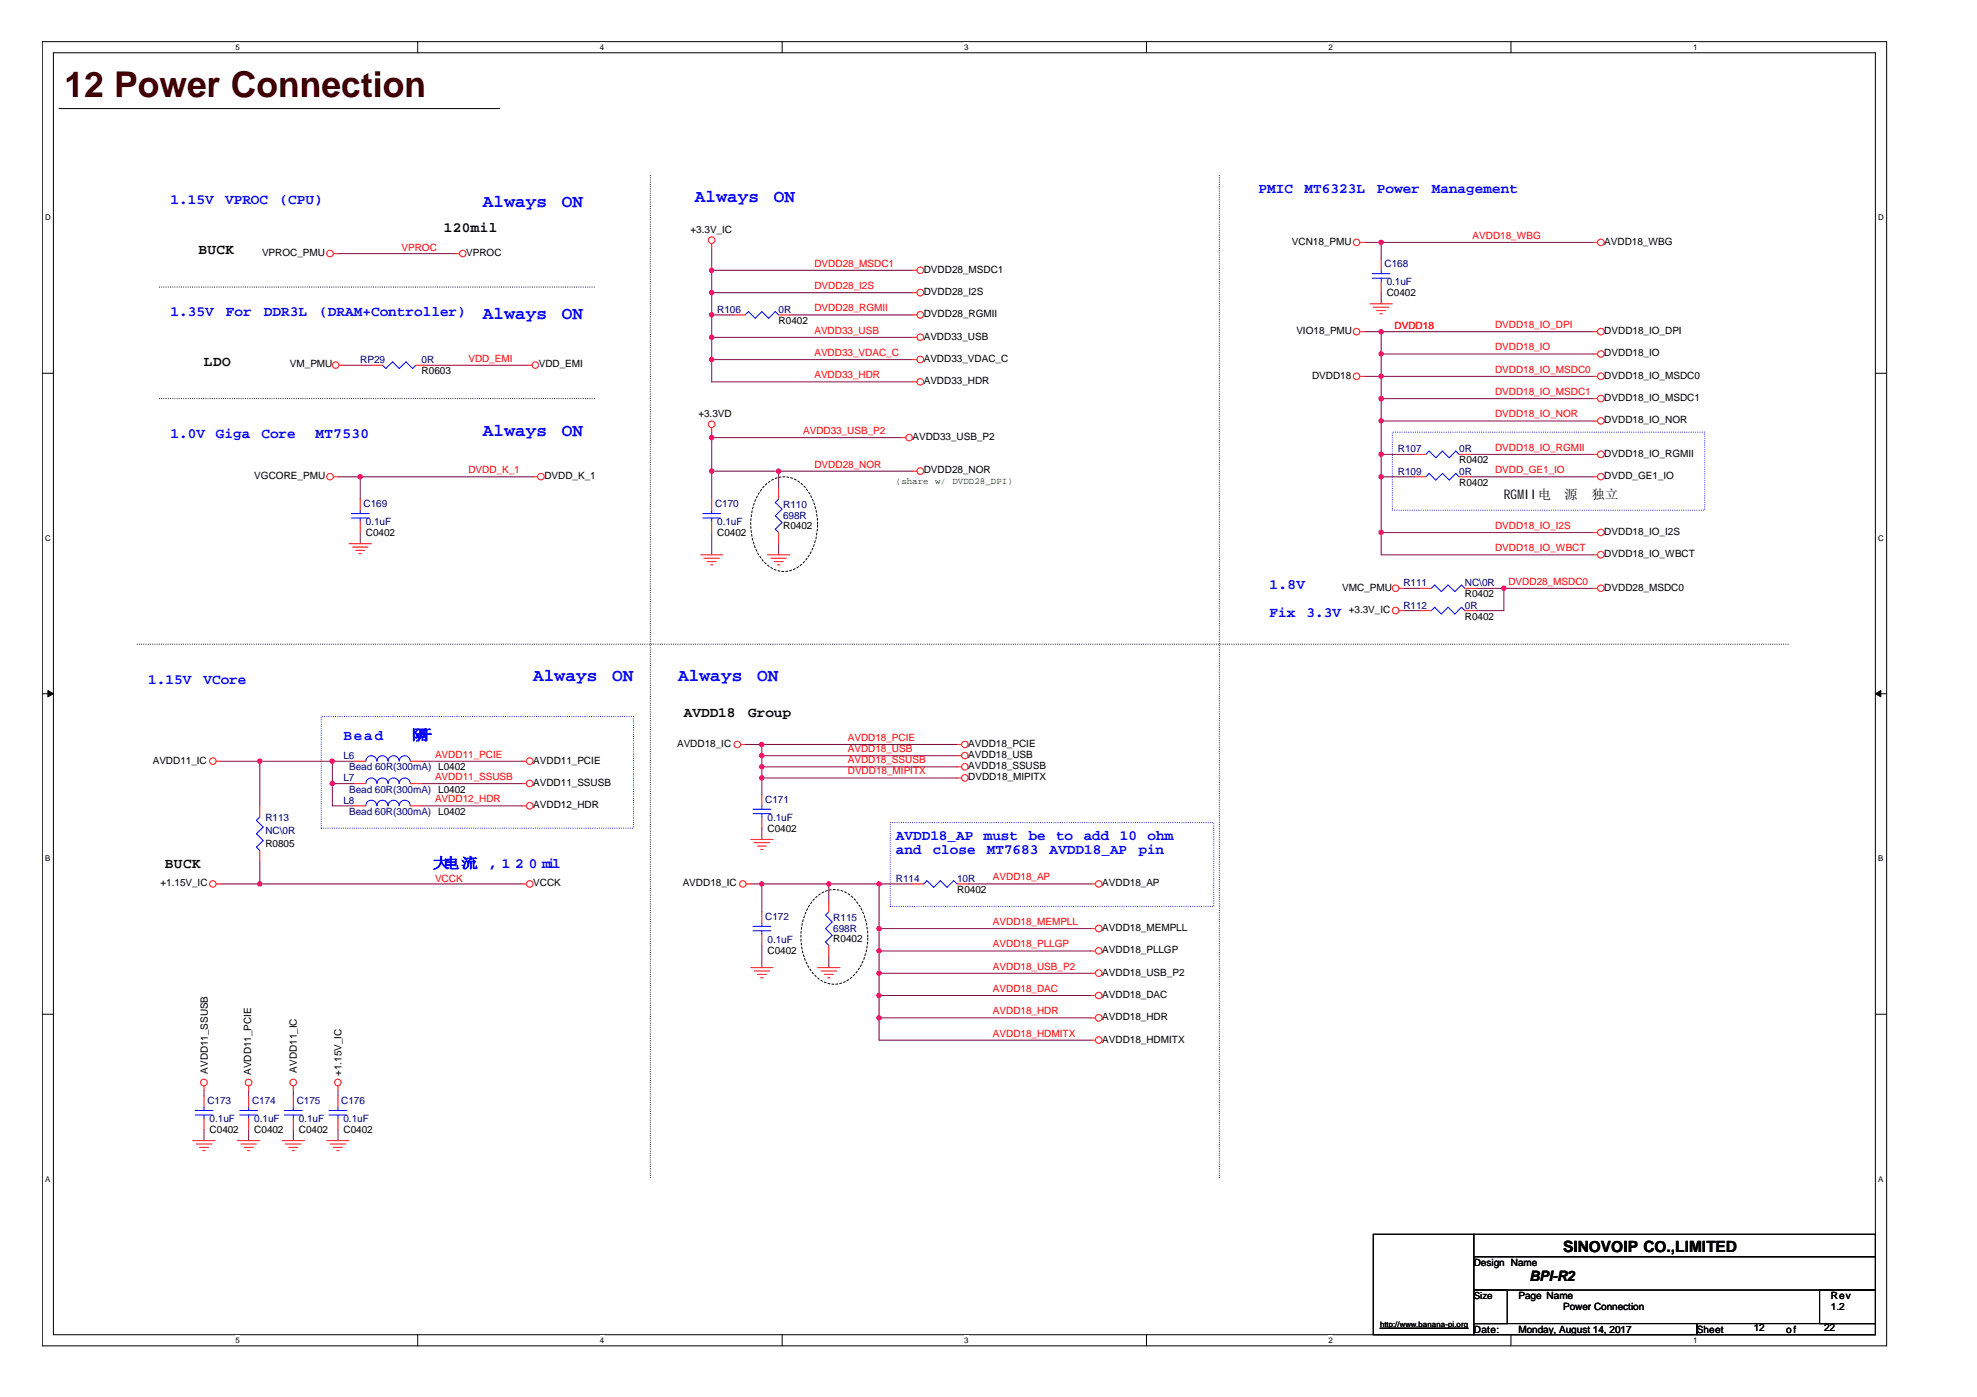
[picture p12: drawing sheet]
<svg xmlns="http://www.w3.org/2000/svg" width="297mm" height="210mm" viewBox="0 0 297 210" stroke-linecap="round" stroke-linejoin="round" font-family="sans-serif">
<path d="M6.3 6.3h277.2v195.9h-277.2zM8 7.9h273.8v192.6h-273.8z" fill="none" stroke="#000" stroke-width=".15"/>
<g fill="#fff">
<path d="M35.4 6.4h.6v1.4h-.6z"/>
<path d="M35.4 200.7h.6v1.4h-.6z"/>
</g>
<path d="M62.8 6.3v1.6M62.8 200.5v1.7" fill="none" stroke="#000" stroke-width=".15"/>
<g fill="#fff">
<path d="M90.1 6.4h.7v1.4h-.7z"/>
<path d="M90.1 200.7h.7v1.4h-.7z"/>
</g>
<path d="M117.5 6.3v1.6M117.5 200.5v1.7" fill="none" stroke="#000" stroke-width=".15"/>
<g fill="#fff">
<path d="M144.9 6.4h.6v1.4h-.6z"/>
<path d="M144.9 200.7h.6v1.4h-.6z"/>
</g>
<path d="M172.3 6.3v1.6M172.3 200.5v1.7" fill="none" stroke="#000" stroke-width=".15"/>
<g fill="#fff">
<path d="M199.6 6.4h.7v1.4h-.7z"/>
<path d="M199.6 200.7h.7v1.4h-.7z"/>
</g>
<path d="M227 6.3v1.6M227 200.5v1.7" fill="none" stroke="#000" stroke-width=".15"/>
<g fill="#fff">
<path d="M254.4 6.4h.6v1.4h-.6z"/>
<path d="M254.4 200.7h.6v1.4h-.6z"/>
<path d="M6.8 32h.8v1.4h-.8z"/>
<path d="M282.2 32h.8v1.4h-.8z"/>
<path d="M6.8 80.1h.8v1.4h-.8z"/>
<path d="M282.2 80.1h.8v1.4h-.8z"/>
</g>
<path d="M6.3 56.1h1.7M281.8 56.1h1.6" fill="none" stroke="#000" stroke-width=".15"/>
<g fill="#fff">
<path d="M6.8 128.3h.8v1.4h-.8z"/>
<path d="M282.2 128.3h.8v1.4h-.8z"/>
</g>
<path d="M6.3 104.2h1.7M281.8 104.2h1.6" fill="none" stroke="#000" stroke-width=".15"/>
<g fill="#000" stroke="#000" stroke-width=".15">
<path d="M7.2 103.8l.8 .4-.8 .5z" fill-rule="evenodd"/>
<path d="M281.8 104.2l.8-.4v.9z" fill-rule="evenodd"/>
</g>
<g fill="#fff">
<path d="M6.8 176.4h.8v1.4h-.8z"/>
<path d="M282.2 176.4h.8v1.4h-.8z"/>
</g>
<path d="M8.9 16.3h66.2M6.3 152.4h1.7M281.8 152.4h1.6M206.3 185.5h15.1v15h-15.1zM221.4 185.5h60.4v3.3h-60.4zM221.4 188.8h60.4v5h-60.4zM221.4 193.8h5.1v5.1h-5.1zM221.4 198.9h33.6v1.6h-33.6zM255 198.9h26.8v1.6h-26.8zM273.4 193.8h8.4v5.1h-8.4z" fill="none" stroke="#000" stroke-width=".15"/>
<path d="M209.2 64.9h46.9v11.8h-46.9zM48.3 107.7h46.9v16.7h-46.9zM133.8 123.6h48.6v12.6h-48.6z" fill="none" stroke="#00f" stroke-width=".15" stroke-dasharray="0 .3"/>
<path d="M97.7 26.4v150.8M183.2 26.4v150.8M23.9 43.1h65.4M23.9 59.9h65.4M20.6 96.8h248.1" fill="none" stroke="#000" stroke-width=".15" stroke-dasharray="0 .3"/>
<path d="M114.8 73a3.9 3.9 0 0 1 6 0 9 9 0 0 1 0 11.5 3.9 3.9 0 0 1-6 0 9 9 0 0 1 0-11.5zM122.4 135a3.9 3.9 0 0 1 5.9 0 9 9 0 0 1 0 11.5 4 4 0 0 1-6.5-.7 9.2 9.2 0 0 1 .6-10.8z" fill="none" stroke="#000" stroke-width=".15" stroke-dasharray=".3 .3"/>
<g fill="none" stroke="#800040" stroke-width=".15">
<path d="M50.8 38.1h17.6M106.9 37.3v20.1h30.2M205 36.4h34.4M207.5 36.4v2.5M51.6 54.9h4.2M64.2 54.9h15.1M106.9 50.7h30.2M106.9 40.6h30.2M106.9 44h30.2M106.9 54h30.2M106.9 47.3h3.4M118.7 47.3h18.4"/>
<path d="M205 56.6h34.4M205 49.8h34.4M207.5 44v1.6M207.5 49.8v33.6h31.9M207.5 53.2h31.9M207.5 59.9h31.9M50.8 71.6h29.3M54.1 71.6v3.4M106.9 64.9v10.1M106.9 70.8h30.2M106.9 65.8h28.5M117 70.8v2.5"/>
<path d="M207.5 71.6h5M207.5 63.3h31.9M207.5 68.3h5M220.9 71.6h18.5M220.9 68.3h18.5M54.1 80v1.7M106.9 80v3.4M117 81.7v1.7M207.5 80h31.9M210.9 88.4h2.5M210.9 91.8h2.5M221.8 88.4h17.6"/>
<path d="M226 88.4v3.4h-4.2M33.2 114.4h20.1M39 114.4v6.7M49.9 114.4v6.7h3.4M49.9 117.7h3.4M63.4 114.4h15M63.4 117.7h15M112 111.9h31.8M114.5 111.9v7.5M114.5 113.6h29.3M114.5 115.2h29.3M114.5 116.9h29.3"/>
<path d="M33.2 132.8h45.2M39 129.5v3.3M63.4 121.1h15M112.8 132.8h24.3M114.5 124.4v1.7M114.5 132.8v4.2M124.5 132.8v2.5M132.1 132.8v23.5h31.8M132.1 139.5h31.8M145.5 132.8h18.4M114.5 142v3.4M124.5 143.7v1.7"/>
<path d="M132.1 142.9h31.8M132.1 146.2h31.8M132.1 149.6h31.8M132.1 152.9h31.8M30.6 163.8v.9M30.6 169.7v1.7M37.4 163.8v.9M37.4 169.7v1.7M44.1 163.8v.9M44.1 169.7v1.7M50.8 163.8v.9M50.8 169.7v1.7"/>
</g>
<g fill="#f0f" stroke="#f0f" stroke-width=".15">
<circle cx="54.1" cy="71.6" r=".33"/>
<circle cx="207.5" cy="36.4" r=".33"/>
<circle cx="207.5" cy="71.6" r=".33"/>
<circle cx="207.5" cy="68.3" r=".33"/>
<circle cx="207.5" cy="53.2" r=".33"/>
<circle cx="207.5" cy="59.9" r=".33"/>
<circle cx="207.5" cy="56.5" r=".33"/>
<circle cx="207.5" cy="63.2" r=".33"/>
<circle cx="225.9" cy="88.4" r=".33"/>
<circle cx="49.9" cy="117.7" r=".33"/>
<circle cx="114.5" cy="111.9" r=".33"/>
<circle cx="114.5" cy="113.5" r=".33"/>
<circle cx="114.5" cy="115.2" r=".33"/>
<circle cx="132.1" cy="142.9" r=".33"/>
<circle cx="132.1" cy="146.2" r=".33"/>
<circle cx="39" cy="132.8" r=".33"/>
<circle cx="207.5" cy="80" r=".33"/>
<circle cx="132.1" cy="139.5" r=".33"/>
<circle cx="106.9" cy="50.7" r=".33"/>
<circle cx="106.9" cy="40.6" r=".33"/>
<circle cx="106.9" cy="44" r=".33"/>
<circle cx="207.5" cy="49.8" r=".33"/>
<circle cx="106.9" cy="54" r=".33"/>
<circle cx="132.1" cy="149.6" r=".33"/>
<circle cx="132.1" cy="152.9" r=".33"/>
<circle cx="106.9" cy="47.3" r=".33"/>
<circle cx="117" cy="70.8" r=".33"/>
<circle cx="106.9" cy="70.8" r=".33"/>
<circle cx="106.9" cy="65.8" r=".33"/>
<circle cx="114.5" cy="132.8" r=".33"/>
<circle cx="49.9" cy="114.4" r=".33"/>
<circle cx="39" cy="114.4" r=".33"/>
<circle cx="114.5" cy="116.9" r=".33"/>
<circle cx="132.1" cy="132.8" r=".33"/>
<circle cx="124.5" cy="132.8" r=".32"/>
</g>
<g fill="none" stroke="#f00" stroke-width=".15">
<path d="M50.1 38.1h.7M68.4 38.1h.6M106.9 36.6v.7M204.3 36.4h.7M207.5 38.9v1.7M239.4 36.4h.6M50.9 54.9h.7M55.8 54.9h1.7M62.5 54.9h1.7M79.3 54.9h.6M110.3 47.3h1.7M117 47.3h1.7"/>
<path d="M137.1 50.7h.7M137.1 40.6h.7M137.1 44h.7M137.1 54h.7M137.1 57.4h.7M137.1 47.3h.7M204.3 56.6h.7M204.3 49.8h.7M205.8 45.6h3.4M206.3 46.2h2.4M206.8 46.7h1.4M207.3 47.2h.4"/>
<path d="M207.5 42.3v1.7M239.4 53.2h.6M239.4 59.9h.6M239.4 56.6h.6M239.4 49.8h.6M50.1 71.6h.7M54.1 75v1.7M54.1 78.3v1.7M80.1 71.6h.7M106.9 64.3v.6M106.9 75v1.7M106.9 78.3v1.7"/>
<path d="M117 73.3v1.7M135.4 65.8h.7M137.1 70.8h.7M212.5 71.6h1.7M212.5 68.3h1.7M219.2 71.6h1.7M219.2 68.3h1.7M239.4 71.6h.6M239.4 68.3h.6M239.4 63.3h.6M52.5 81.7h3.3M53 82.2h2.3"/>
<path d="M53.4 82.7h1.4M54 83.2h.3M105.3 83.4h3.3M105.7 83.9h2.4M106.3 84.4h1.3M106.8 84.9h.3M115.3 83.4h3.4M115.8 83.9h2.4M116.3 84.4h1.4M116.8 84.9h.4M117 80v1.7M210.2 88.4h.7"/>
<path d="M210.2 91.8h.7M213.4 88.4h1.7M213.4 91.8h1.7M220.1 88.4h1.7M220.1 91.8h1.7M239.4 83.4h.6M239.4 88.4h.6M239.4 80h.6M32.5 114.4h.7M53.3 114.4h1.7M53.3 117.7h1.7M61.7 114.4h1.7"/>
<path d="M61.7 117.7h1.7M78.4 114.4h.7M78.4 117.7h.7M111.3 111.9h.7M114.5 119.4v1.7M143.8 116.9h.7M143.8 111.9h.7M143.8 113.6h.7M143.8 115.2h.7M32.5 132.8h.7M39 121.1v1.7M39 127.8v1.7"/>
<path d="M53.3 121.1h1.7M61.7 121.1h1.7M78.4 132.8h.7M78.4 121.1h.7M112.1 132.8h.7M112.8 126.1h3.3M113.3 126.6h2.4M113.8 127.1h1.3M114.3 127.6h.3M114.5 122.8v1.6M114.5 137v1.7M124.5 135.3v1.7"/>
<path d="M137.1 132.8h1.7M143.8 132.8h1.7M163.9 132.8h.7M163.9 139.5h.7M112.8 145.4h3.3M113.3 145.9h2.4M113.8 146.4h1.3M114.3 146.9h.3M114.5 140.4v1.6M122.9 145.4h3.3M123.4 145.9h2.3M123.9 146.4h1.3"/>
<path d="M124.4 146.9h.3M124.5 142v1.7M163.9 142.9h.7M163.9 146.2h.7M163.9 149.6h.7M163.9 152.9h.7M163.9 156.3h.7M29 171.4h3.3M29.5 171.9h2.3M30 172.4h1.3M30.5 172.9h.3M30.6 163.2v.6"/>
<path d="M30.6 164.7v1.6M30.6 168v1.7M35.7 171.4h3.3M36.2 171.9h2.3M36.7 172.4h1.3M37.2 172.9h.3M37.4 163.2v.6M37.4 164.7v1.6M37.4 168v1.7M42.4 171.4h3.3M42.9 171.9h2.3M43.4 172.4h1.3"/>
<path d="M43.9 172.9h.3M44.1 163.2v.6M44.1 164.7v1.6M44.1 168v1.7M49.1 171.4h3.4M49.6 171.9h2.3M50.1 172.4h1.3M50.6 172.9h.3M50.8 163.2v.6M50.8 164.7v1.6M50.8 168v1.7"/>
<circle cx="49.6" cy="38.1" r=".49"/>
<circle cx="69.5" cy="38.1" r=".49"/>
<circle cx="106.9" cy="36.1" r=".49"/>
<circle cx="203.8" cy="36.4" r=".49"/>
<circle cx="240.5" cy="36.4" r=".49"/>
<circle cx="50.4" cy="54.9" r=".49"/>
<circle cx="80.4" cy="54.9" r=".49"/>
<circle cx="138.3" cy="44" r=".5"/>
<circle cx="138.3" cy="54" r=".5"/>
<circle cx="138.3" cy="47.3" r=".5"/>
<circle cx="138.3" cy="50.7" r=".49"/>
<circle cx="138.3" cy="40.6" r=".49"/>
<circle cx="138.3" cy="57.4" r=".49"/>
<circle cx="203.8" cy="49.8" r=".49"/>
<circle cx="203.8" cy="56.5" r=".49"/>
<circle cx="240.5" cy="59.9" r=".5"/>
<circle cx="240.5" cy="56.5" r=".5"/>
<circle cx="240.5" cy="49.8" r=".5"/>
<circle cx="240.5" cy="53.2" r=".49"/>
<circle cx="49.6" cy="71.6" r=".49"/>
<circle cx="81.3" cy="71.6" r=".49"/>
<circle cx="106.9" cy="63.7" r=".49"/>
<circle cx="136.6" cy="65.8" r=".49"/>
<circle cx="138.3" cy="70.8" r=".5"/>
<circle cx="240.5" cy="68.3" r=".5"/>
<circle cx="240.5" cy="63.2" r=".49"/>
<circle cx="240.5" cy="71.6" r=".49"/>
<circle cx="209.7" cy="91.7" r=".5"/>
<circle cx="209.7" cy="88.4" r=".49"/>
<circle cx="240.5" cy="83.4" r=".5"/>
<circle cx="240.5" cy="80" r=".49"/>
<circle cx="240.5" cy="88.4" r=".49"/>
<circle cx="32" cy="114.4" r=".49"/>
<circle cx="79.6" cy="114.4" r=".5"/>
<circle cx="79.6" cy="117.7" r=".49"/>
<circle cx="110.8" cy="111.9" r=".49"/>
<circle cx="145" cy="115.2" r=".49"/>
<circle cx="145" cy="116.9" r=".49"/>
<circle cx="145" cy="113.5" r=".49"/>
<circle cx="145" cy="111.9" r=".49"/>
<circle cx="32" cy="132.8" r=".49"/>
<circle cx="79.6" cy="121.1" r=".5"/>
<circle cx="79.6" cy="132.8" r=".49"/>
<circle cx="111.6" cy="132.8" r=".49"/>
<circle cx="165.1" cy="139.5" r=".5"/>
<circle cx="165.1" cy="132.8" r=".49"/>
<circle cx="165.1" cy="156.3" r=".5"/>
<circle cx="165.1" cy="146.2" r=".5"/>
<circle cx="165.1" cy="152.9" r=".5"/>
<circle cx="165.1" cy="149.6" r=".49"/>
<circle cx="165.1" cy="142.9" r=".49"/>
<circle cx="30.6" cy="162.6" r=".5"/>
<circle cx="37.3" cy="162.6" r=".5"/>
<circle cx="44.1" cy="162.6" r=".5"/>
<circle cx="50.8" cy="162.6" r=".49"/>
</g>
<path d="M207.3 199.6h13.3" fill="none" stroke="#000" stroke-width=".18"/>
<g fill="none" stroke="#00f" stroke-width=".15">
<path d="M57.5 54.9l.5 .5 1-1 1 1 1-1 1 1 .5-.5M112 47.3l.5-.5 1 1 1-1 1 1 1-1 .5 .5M206.2 41.1h2.7M206.2 41.8h2.7M207.5 40.6v.5M207.5 41.8v.5M52.8 77.2h2.7M52.8 77.8h2.7M54.1 76.7v.5M54.1 77.8v.5M105.6 77.2h2.7M105.6 77.8h2.7"/>
<path d="M106.9 76.7v.5M106.9 77.8v.5M117 75l-.5 .5 1 1-1 1 1 1-1 1 .5 .5M214.2 71.6l.5-.5 1 1 1-1 1 1 1-1 .5 .5M214.2 68.3l.5-.5 1 1 1-1 1 1 1-1 .5 .5M215.1 91.8l.5-.6 1 1.1 1-1.1 1 1.1 1-1.1 .5 .6M215.1 88.4l.5-.5 1 1 1-1 1 1 1-1 .5 .5M55 114.4a.83 .83 0 0 1 .8-.8 .83 .83 0 0 1 .8 .8M55 117.7a.83 .83 0 0 1 .8-.8 .83 .83 0 0 1 .8 .8M56.6 114.4a.84 .84 0 0 1 .9-.8 .84 .84 0 0 1 .8 .8 .83 .83 0 0 1 .8-.8 .83 .83 0 0 1 .9 .8M56.6 117.7a.84 .84 0 0 1 .9-.8 .84 .84 0 0 1 .8 .8 .83 .83 0 0 1 .8-.8 .83 .83 0 0 1 .9 .8M60 114.4a.83 .83 0 0 1 .8-.8 .83 .83 0 0 1 .8 .8"/>
<path d="M60 117.7a.83 .83 0 0 1 .8-.8 .83 .83 0 0 1 .8 .8M39 122.8l-.5 .5 1 1-1 1 1 1-1 1 .5 .5M55 121.1a.83 .83 0 0 1 .8-.9 .83 .83 0 0 1 .8 .9M56.6 121.1a.84 .84 0 0 1 .9-.9 .84 .84 0 0 1 .8 .9 .83 .83 0 0 1 .8-.9 .83 .83 0 0 1 .9 .9M60 121.1a.83 .83 0 0 1 .8-.9 .83 .83 0 0 1 .8 .9M113.1 139.2h2.7M113.1 139.9h2.7M113.1 121.6h2.7M113.1 122.3h2.7M114.5 121.1v.5M114.5 122.3v.5M114.5 138.7v.5"/>
<path d="M114.5 139.9v.5M124.5 137l-.5 .5 1 1-1 1 1 1-1 1 .5 .5M138.8 132.8l.5-.5 1 1 1-1 1 1 1-1 .5 .5M29.3 166.8h2.7M29.3 167.5h2.7M30.6 166.3v.5M30.6 167.5v.5M36 166.8h2.7M36 167.5h2.7M37.4 166.3v.5M37.4 167.5v.5M42.7 166.8h2.7"/>
<path d="M42.7 167.5h2.7M44.1 166.3v.5M44.1 167.5v.5M49.4 166.8h2.7M49.4 167.5h2.7M50.8 166.3v.5M50.8 167.5v.5"/>
</g>
<text font-size="5.3" fill="#400000" x="9.7" y="14.6">12 Power Connection</text>
<g font-size="2.7" fill="#00f">
<text x="72.6" y="31.1">Always</text>
<text x="84.4" y="31.1">ON</text>
<text x="104.4" y="30.3">Always</text>
<text x="116.3" y="30.3">ON</text>
<text x="72.6" y="47.9">Always</text>
<text x="84.4" y="47.9">ON</text>
<text x="72.6" y="65.5">Always</text>
<text x="84.4" y="65.5">ON</text>
<text x="80.1" y="102.4">Always</text>
<text x="92" y="102.4">ON</text>
<text x="101.9" y="102.4">Always</text>
<text x="113.7" y="102.4">ON</text>
</g>
<text font-size="2.3" x="234.8" y="188.1">SINOVOIP CO.,LIMITED</text>
<g font-size="2.2" fill="#00f">
<text x="189.1" y="29">PMIC</text>
<text x="196" y="29">MT6323L</text>
<text x="206.9" y="29">Power</text>
<text x="215.1" y="29">Management</text>
<text x="25.6" y="30.7">1.15V</text>
<text x="33.8" y="30.7">VPROC</text>
<text x="42" y="30.7">(CPU)</text>
<text x="25.6" y="47.4">1.35V</text>
<text x="33.9" y="47.4">For</text>
<text x="39.7" y="47.4">DDR3L</text>
<text x="48" y="47.4">(DRAM+Controller)</text>
<text x="25.6" y="65.9">1.0V</text>
<text x="32.4" y="65.9">Giga</text>
<text x="39.3" y="65.9">Core</text>
<text x="47.4" y="65.9">MT7530</text>
<text x="190.8" y="88.5">1.8V</text>
<text x="190.8" y="92.7">Fix</text>
<text x="196.3" y="92.7">3.3V</text>
<text x="22.3" y="102.8">1.15V</text>
<text x="30.6" y="102.8">VCore</text>
<text x="51.6" y="111.2">Bead</text>
<text x="61.8" y="111.2">隔</text>
<text x="62.4" y="111.2">开</text>
<text x="65" y="130.4">大</text>
<text x="66.5" y="130.4">电流</text>
<text x="73.3" y="130.4">, 1 2 0 mil</text>
<text x="134.6" y="126.2">AVDD18_AP</text>
<text x="134.6" y="128.4">and</text>
<text x="140.1" y="128.4">close</text>
<text x="147.8" y="126.2">must</text>
<text x="148.3" y="128.4">MT7683</text>
<text x="154.5" y="126.2">be</text>
<text x="157.7" y="128.4">AVDD18_AP</text>
<text x="158.7" y="126.2">to</text>
<text x="162.8" y="126.2">add</text>
<text x="168.3" y="126.2">10</text>
<text x="171" y="128.4">pin</text>
<text x="172.4" y="126.2">ohm</text>
</g>
<g font-size="2.2">
<text x="66.7" y="34.9">120mil</text>
<text x="29.8" y="38.2">BUCK</text>
<text x="30.6" y="55">LDO</text>
<text x="102.7" y="107.8">AVDD18</text>
<text x="112.4" y="107.8">Group</text>
<text x="24.8" y="130.4">BUCK</text>
<text x="229.8" y="192.5">BPI-R2</text>
</g>
<g font-size="2">
<text x="226" y="75">RGM</text>
<text x="229" y="75">II电</text>
<text x="235.1" y="75">源</text>
<text x="239.1" y="75">独立</text>
</g>
<g font-size="1.5">
<text x="103.7" y="34.9">+3.3V_IC</text>
<text x="39.4" y="38.5">VPROC_PMU</text>
<text x="70" y="38.5">VPROC</text>
<text x="138.8" y="41">DVDD28_MSDC1</text>
<text x="194.1" y="36.8">VCN18_PMU</text>
<text x="241" y="36.8">AVDD18_WBG</text>
<text x="138.8" y="44.3">DVDD28_I2S</text>
<text x="138.8" y="47.7">DVDD28_RGMII</text>
<text x="208.3" y="44.5">C0402</text>
<text x="117" y="48.7">R0402</text>
<text x="138.8" y="51">AVDD33_USB</text>
<text x="194.8" y="50.2">VIO18_PMU</text>
<text x="241" y="53.5">DVDD18_IO</text>
<text x="241" y="50.2">DVDD18_IO_DPI</text>
<text x="43.6" y="55.2">VM_PMU</text>
<text x="63.4" y="56.2">R0603</text>
<text x="80.9" y="55.2">VDD_EMI</text>
<text x="138.8" y="54.4">AVDD33_VDAC_C</text>
<text x="138.8" y="57.7">AVDD33_HDR</text>
<text x="197.1" y="56.9">DVDD18</text>
<text x="241" y="56.9">DVDD18_IO_MSDC0</text>
<text x="104.9" y="62.6">+3.3VD</text>
<text x="241" y="63.6">DVDD18_IO_NOR</text>
<text x="241" y="60.3">DVDD18_IO_MSDC1</text>
<text x="38.2" y="72">VGCORE_PMU</text>
<text x="81.8" y="72">DVDD_K_1</text>
<text x="137.1" y="66.1">AVDD33_USB_P2</text>
<text x="138.8" y="71.1">DVDD28_NOR</text>
<text x="219.2" y="69.6">R0402</text>
<text x="241" y="68.6">DVDD18_IO_RGMII</text>
<text x="241" y="72">DVDD_GE1_IO</text>
<text x="219.2" y="73">R0402</text>
<text x="55" y="80.5">C0402</text>
<text x="107.8" y="80.5">C0402</text>
<text x="117.7" y="79.5">R0402</text>
<text x="241" y="80.4">DVDD18_IO_I2S</text>
<text x="241" y="83.7">DVDD18_IO_WBCT</text>
<text x="201.7" y="88.7">VMC_PMU</text>
<text x="220.1" y="89.8">R0402</text>
<text x="241" y="88.7">DVDD28_MSDC0</text>
<text x="202.6" y="92.1">+3.3V_IC</text>
<text x="220.1" y="93.1">R0402</text>
<text x="101.7" y="112.2">AVDD18_IC</text>
<text x="145.5" y="112.2">AVDD18_PCIE</text>
<text x="145.5" y="113.9">AVDD18_USB</text>
<text x="22.9" y="114.7">AVDD11_IC</text>
<text x="80.1" y="114.7">AVDD11_PCIE</text>
<text x="80.1" y="118.1">AVDD11_SSUSB</text>
<text x="145.5" y="117.2">DVDD18_MIPITX</text>
<text x="145.5" y="115.6">AVDD18_SSUSB</text>
<text x="80.1" y="121.4">AVDD12_HDR</text>
<text x="115.3" y="125">C0402</text>
<text x="39.9" y="127.3">R0805</text>
<text x="24.1" y="133.2">+1.15V_IC</text>
<text x="80.1" y="133.2">VCCK</text>
<text x="102.6" y="133.2">AVDD18_IC</text>
<text x="143.8" y="134.2">R0402</text>
<text x="165.6" y="133.2">AVDD18_AP</text>
<text x="115.3" y="143.4">C0402</text>
<text x="125.2" y="141.6">R0402</text>
<text x="165.6" y="143.2">AVDD18_PLLGP</text>
<text x="165.6" y="139.9">AVDD18_MEMPLL</text>
<text x="165.6" y="146.6">AVDD18_USB_P2</text>
<text x="165.6" y="149.9">AVDD18_DAC</text>
<text x="165.6" y="153.3">AVDD18_HDR</text>
<text x="31.2" y="161.3" transform="rotate(-90 31.2 161.3)">AVDD11_SSUSB</text>
<text x="37.7" y="161.5" transform="rotate(-90 37.7 161.5)">AVDD11_PCIE</text>
<text x="44.6" y="161.2" transform="rotate(-90 44.6 161.2)">AVDD11_IC</text>
<text x="51.3" y="161.7" transform="rotate(-90 51.3 161.7)">+1.15V_IC</text>
<text x="165.6" y="156.6">AVDD18_HDMITX</text>
<text x="31.5" y="170.2">C0402</text>
<text x="38.2" y="170.2">C0402</text>
<text x="44.9" y="170.2">C0402</text>
<text x="51.6" y="170.2">C0402</text>
<text x="221.4" y="190.2">Design Name</text>
<text x="221.4" y="195.1">Size</text>
<text x="228.1" y="195.2">Page Name</text>
<text x="234.8" y="196.9">Power Connection</text>
<text x="275.1" y="196.9">1.2</text>
<text x="275.1" y="195.2">Rev</text>
<text x="221.4" y="200.2">Date:</text>
<text x="228.1" y="200.2">Monday, August 14, 2017</text>
<text x="255" y="200.2">Sheet</text>
<text x="263.5" y="200.1">12</text>
<text x="268.4" y="200.2">of</text>
<text x="274.1" y="200.1">22</text>
</g>
<g font-size="1.5" fill="#f00">
<text x="221.3" y="35.9">AVDD18_WBG</text>
<text x="60.3" y="37.8">VPROC</text>
<text x="122.4" y="40.1">DVDD28_MSDC1</text>
<text x="122.4" y="43.4">DVDD28_I2S</text>
<text x="122.4" y="46.8">DVDD28_RGMII</text>
<text x="122.4" y="50.1">AVDD33_USB</text>
<text x="122.4" y="53.5">AVDD33_VDAC_C</text>
<text x="209.5" y="49.5">DVDD18</text>
<text x="224.6" y="52.6">DVDD18_IO</text>
<text x="224.6" y="49.3">DVDD18_IO_DPI</text>
<text x="70.4" y="54.3">VDD_EMI</text>
<text x="122.4" y="56.8">AVDD33_HDR</text>
<text x="224.6" y="59.3">DVDD18_IO_MSDC1</text>
<text x="224.6" y="56">DVDD18_IO_MSDC0</text>
<text x="120.7" y="65.2">AVDD33_USB_P2</text>
<text x="224.6" y="62.7">DVDD18_IO_NOR</text>
<text x="70.4" y="71.1">DVDD_K_1</text>
<text x="122.4" y="70.2">DVDD28_NOR</text>
<text x="224.6" y="71.1">DVDD_GE1_IO</text>
<text x="224.6" y="67.7">DVDD18_IO_RGMII</text>
<text x="224.6" y="79.5">DVDD18_IO_I2S</text>
<text x="224.6" y="82.8">DVDD18_IO_WBCT</text>
<text x="226.6" y="87.9">DVDD28_MSDC0</text>
<text x="65.4" y="113.8">AVDD11_PCIE</text>
<text x="127.4" y="111.3">AVDD18_PCIE</text>
<text x="127.4" y="113">AVDD18_USB</text>
<text x="65.4" y="117.2">AVDD11_SSUSB</text>
<text x="127.4" y="114.7">AVDD18_SSUSB</text>
<text x="127.4" y="116.3">DVDD18_MIPITX</text>
<text x="65.4" y="120.5">AVDD12_HDR</text>
<text x="65.4" y="132.5">VCCK</text>
<text x="149.2" y="132.3">AVDD18_AP</text>
<text x="149.2" y="142.3">AVDD18_PLLGP</text>
<text x="149.2" y="139">AVDD18_MEMPLL</text>
<text x="149.2" y="145.7">AVDD18_USB_P2</text>
<text x="149.2" y="149">AVDD18_DAC</text>
<text x="149.2" y="152.4">AVDD18_HDR</text>
<text x="149.2" y="155.7">AVDD18_HDMITX</text>
</g>
<g font-size="1.5" fill="#000080">
<text x="208" y="40.1">C168</text>
<text x="107.8" y="47">R106</text>
<text x="117" y="47">0R</text>
<text x="208.3" y="42.8">0.1uF</text>
<text x="54.1" y="54.5">RP29</text>
<text x="63.4" y="54.5">0R</text>
<text x="210" y="71.3">R109</text>
<text x="210" y="68">R107</text>
<text x="219.2" y="71.3">0R</text>
<text x="219.2" y="68">0R</text>
<text x="54.6" y="76.2">C169</text>
<text x="107.4" y="76.2">C170</text>
<text x="117.7" y="76.3">R110</text>
<text x="55" y="78.9">0.1uF</text>
<text x="107.8" y="78.9">0.1uF</text>
<text x="117.7" y="78">698R</text>
<text x="210.9" y="88.1">R111</text>
<text x="220.1" y="88.1">NC\0R</text>
<text x="210.9" y="91.4">R112</text>
<text x="220.1" y="91.4">0R</text>
<text x="51.6" y="114.1">L6</text>
<text x="51.6" y="117.4">L7</text>
<text x="52.5" y="115.7">Bead 60R(300mA) L0402</text>
<text x="52.5" y="119.1">Bead 60R(300mA) L0402</text>
<text x="39.9" y="123.3">R113</text>
<text x="39.9" y="125.3">NC\0R</text>
<text x="51.6" y="120.8">L8</text>
<text x="52.5" y="122.4">Bead 60R(300mA) L0402</text>
<text x="115" y="120.6">C171</text>
<text x="115.3" y="123.3">0.1uF</text>
<text x="134.6" y="132.5">R114</text>
<text x="143.8" y="132.5">10R</text>
<text x="115" y="138.2">C172</text>
<text x="115.3" y="141.7">0.1uF</text>
<text x="125.2" y="138.4">R115</text>
<text x="125.2" y="140.1">698R</text>
<text x="31.2" y="165.9">C173</text>
<text x="37.9" y="165.9">C174</text>
<text x="44.6" y="165.9">C175</text>
<text x="51.3" y="165.9">C176</text>
<text x="31.5" y="168.5">0.1uF</text>
<text x="38.2" y="168.5">0.1uF</text>
<text x="44.9" y="168.5">0.1uF</text>
<text x="51.6" y="168.5">0.1uF</text>
</g>
<text font-size="1.4" fill="#008000" x="134.6" y="72.7">(share w/ DVDD28_DPI)</text>
<g font-size="1.2">
<text x="35.4" y="7.5">5</text>
<text x="90.1" y="7.5">4</text>
<text x="144.9" y="7.5">3</text>
<text x="199.6" y="7.5">2</text>
<text x="254.4" y="7.5">1</text>
<text x="6.8" y="33.1">D</text>
<text x="282.2" y="33.1">D</text>
<text x="6.8" y="81.2">C</text>
<text x="282.2" y="81.2">C</text>
<text x="6.8" y="129.4">B</text>
<text x="282.2" y="129.4">B</text>
<text x="6.8" y="177.5">A</text>
<text x="282.2" y="177.5">A</text>
<text x="35.4" y="201.8">5</text>
<text x="90.1" y="201.8">4</text>
<text x="144.9" y="201.8">3</text>
<text x="199.6" y="201.8">2</text>
<text x="207.3" y="199.4">http://www.banana-pi.org</text>
<text x="254.4" y="201.8">1</text>
</g>
</svg>
